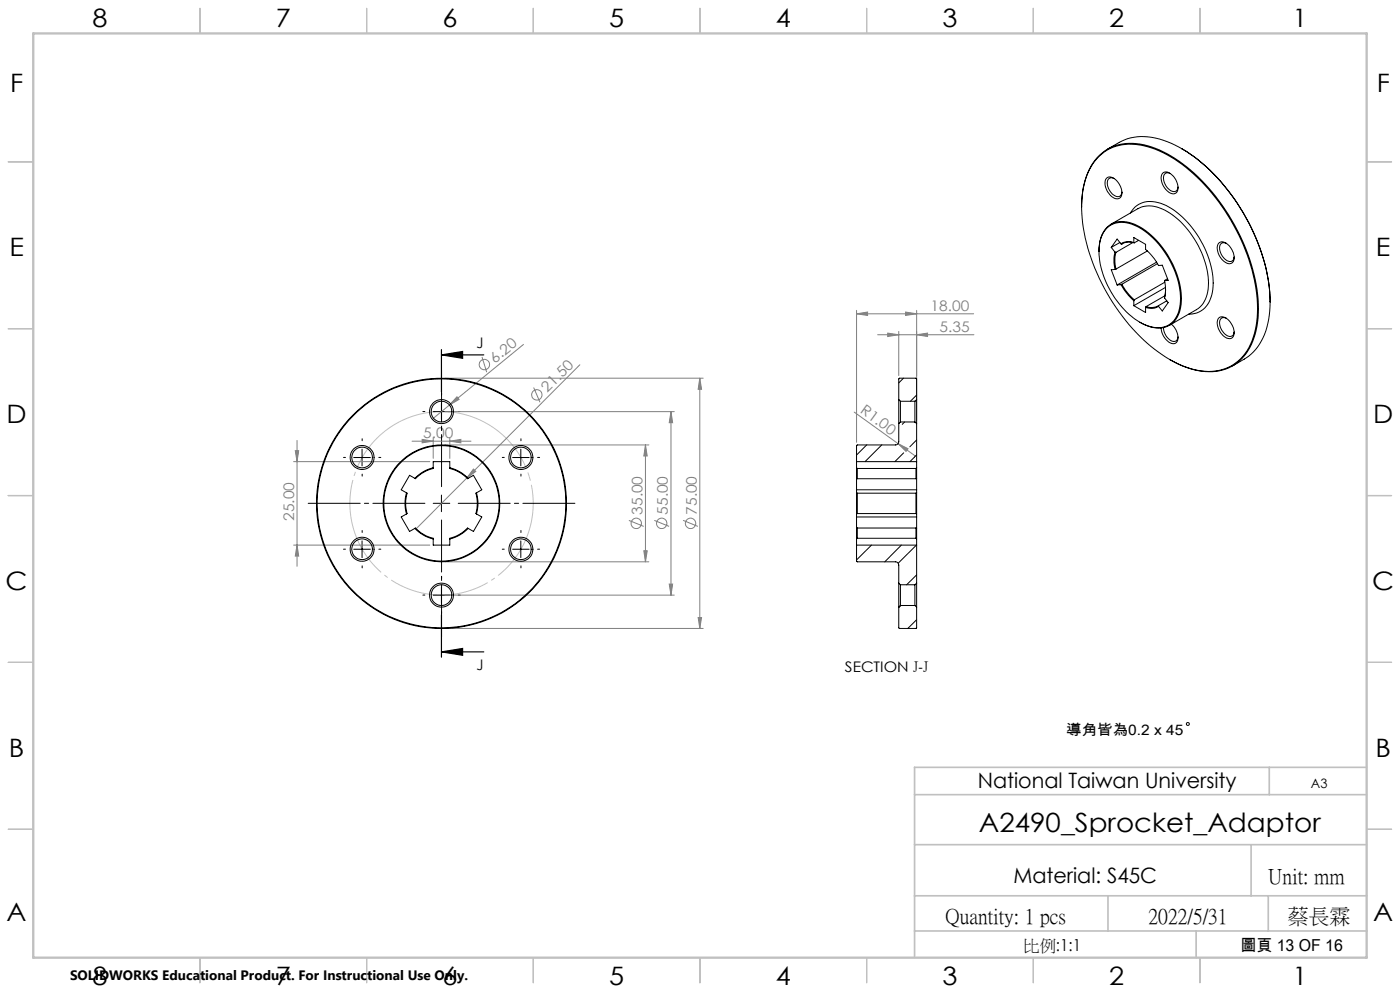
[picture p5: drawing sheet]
<svg xmlns="http://www.w3.org/2000/svg" width="420mm" height="297mm" viewBox="0 0 420 297" stroke-linecap="round" stroke-linejoin="round" font-family="sans-serif">
<g fill="none" stroke="#808080" stroke-width=".3">
<path d="M257 94l3.3-.5v1zM257 93v39.6M257 94h35.1M266.3 99.8l3.3 .5-3.3 .6zM269.6 99.3v13.3M271.7 93.5l3.3 .5-3.3 .5zM275 93v33M133.5 113.3h77.5M137.1 118.9l.6 .8-2.9 1.7zM144.6 107l1.4 4.5M157.1 103.2l-22.3 18.2M160.1 116.1l1.9 4.4"/>
<path d="M174 109.3l-49.2 49.2M209.9 113.3l.6 3.4h-1.1zM209.9 113.3v75M263.3 100.3h28.9M275 100.3l3.3-.5v1.1zM88.1 138.4h40.8M88.6 135.1h1l-.5 3.3zM89.1 132v37.7M123.6 132.2h17.7M126.6 131.7l3.4 .5-3.4 .5zM130 131.2v6.2M133.5 123.4h68.8"/>
<path d="M133.5 133.3h61.2M134.8 121.4l-4.8 3.9M134.9 132.2l3.4-.5v1zM134.9 131.2v6.2M193.6 133.3l.6 3.4h-1.1zM193.6 133.3v35.1M201.3 123.4l.5 3.3h-1zM201.3 123.4v55M256.3 123.5l13.1 9.5M269.4 133l3 1.5-.6 .8zM269.4 133l5.2 3.7M142 140.6l.7 .7-2.6 2z"/>
<path d="M188.7 156l4.4 1.8M196.3 156l4.4 1.8M204.9 156l4.5 1.8M88.1 163.4h40.8M89.1 163.4l.5 3.2h-1zM133.5 178.4h68.8M133.5 168.4h61.2M193.1 165.1h1.1l-.6 3.3zM200.8 175h1l-.5 3.4zM133.5 188.3h77.5M209.4 185.1h1.1l-.6 3.2z"/>
<circle cx="145.3" cy="109.3" r="1.56"/>
<circle cx="161" cy="118.3" r="1.56"/>
<circle cx="190.9" cy="156.8" r="1.55"/>
<circle cx="198.5" cy="156.8" r="1.55"/>
<circle cx="207.2" cy="156.9" r="1.56"/>
</g>
<g fill="none" stroke="#000" stroke-width=".3">
<path d="M106.1 137.1h5M108.6 134.6v5M130 123.4h4.9M132.4 120.9v5M153.8 137.1h4.9M156.2 134.6v5M130 150.8h4.9M132.4 148.4v4.9M106.1 164.6h5M108.6 162.1v5M130 178.4h4.9M132.4 175.9v5"/>
<path d="M153.8 164.6h4.9M156.2 162.1v5"/>
<circle cx="356.4" cy="217" r=".44"/>
</g>
<path d="M132.4 106.4l6.4-1.1v2.1zM132.4 106.4h12.7M132.4 104.8v12.7M132.4 195.4l6.4-1.1v2.1zM132.4 184.3v12.7M132.4 195.4h12.7" fill="none" stroke="#000" stroke-width=".35"/>
<path d="M158.8 142.8a27.5 27.5 0 0 0-46.1-11.1 27.5 27.5 0 0 0 12.6 45.7 27.5 27.5 0 0 0 33.9-33.2l-.4-1.4" fill="none" stroke="#c0c0c0" stroke-width=".3" stroke-dasharray="30.5 1.3 1.3 1.3" stroke-dashoffset="-2.6" stroke-linecap="butt"/>
<path d="M127.5 150.8h-35M132.5 145.8v-35M132.5 155.8v35M137.5 150.8h35" fill="none" stroke="#000" stroke-width=".3" stroke-dasharray="30.5 1.3 1.3 1.3" stroke-dashoffset="14.9"/>
<g fill="none" stroke="#000" stroke-width=".3" stroke-dasharray="30.5 1.3 1.3 1.3">
<path d="M132.5 118.3v-.6M103.6 137.1h-.6M108.6 132.1v-.6M113.6 137.1h.6M127.5 123.3h-.6M132.5 128.3v.6M137.5 123.3h.6M151.3 137.1h-.6M156.3 132.1v-.6M161.3 137.1h.6M108.6 159.6v-.6M108.6 142.1v.6"/>
<path d="M156.3 142.1v.6M156.3 159.6v-.6M103.6 164.6h-.6M108.6 169.6v.6M113.6 164.6h.6M127.5 178.3h-.6M132.5 173.3v-.6M137.5 178.3h.6M151.3 164.6h-.6M156.3 169.6v.6M161.3 164.6h.6M132.5 183.3v.6"/>
</g>
<g fill="none" stroke="#c0c0c0" stroke-width=".35">
<path d="M60 2.5v7.5M110 2.5v7.5M160 2.5v7.5M210 2.5v7.5M260 2.5v7.5M310 2.5v7.5M360 2.5v7.5M2.5 48.5h7.5M410 48.5h7.5M2.5 98.5h7.5M410 98.5h7.5M2.5 148.5h7.5"/>
<path d="M410 148.5h7.5M2.5 198.5h7.5M410 198.5h7.5M2.5 248.5h7.5M410 248.5h7.5M60 287v7.5M110 287v7.5M160 287v7.5M210 287v7.5M260 287v7.5M310 287v7.5M360 287v7.5"/>
</g>
<path d="M274.4 238.2h135.6M380.8 230v8.2M410 230h-135.6v56.9M274.4 253.1h135.6M375.3 253.1v15.4M274.4 279h135.7M274.4 268.5h135.6M332.4 268.5v10.5M358.8 279v8M380.5 268.5v10.5" fill="none" stroke="#c0c0c0" stroke-width=".5"/>
<path d="M10 10h400v277h-400z" fill="none" stroke="#c0c0c0" stroke-width=".7"/>
<path d="M132.4 106.4l6.4-1.1v2.1zM132.4 195.4l6.4-1.1v2.1z" fill="#000"/>
<g fill="#808080">
<path d="M269.4 133l3 1.5-.6 .8z"/>
<path d="M137.1 118.9l.6 .8-2.9 1.7z"/>
<path d="M142 140.6l.7 .7-2.6 2z"/>
<path d="M200.8 175h1l-.5 3.4zM201.3 123.4l.5 3.3h-1z"/>
<path d="M134.9 132.2l3.4-.5v1zM126.6 131.7l3.4 .5-3.4 .5zM275 100.3l3.3-.5v1.1zM266.3 99.8l3.3 .5-3.3 .6zM271.7 93.5l3.3 .5-3.3 .5zM257 94l3.3-.5v1z"/>
<path d="M209.9 113.3l.6 3.4h-1.1zM209.4 185.1h1.1l-.6 3.2zM193.6 133.3l.6 3.4h-1.1zM193.1 165.1h1.1l-.6 3.3zM88.6 135.1h1l-.5 3.3zM89.1 163.4l.5 3.2h-1z"/>
</g>
<g fill="none" stroke="#000" stroke-width=".3">
<path d="M329.8 46.8a14.7 14.7 0 0 1 15.5-2.5 44.7 44.7 0 0 1 21.2 17.5 55.1 55.1 0 0 1 10.7 32 18.9 18.9 0 0 1-6.4 14.9 15.3 15.3 0 0 1-15 1.3 45.7 45.7 0 0 1-21-17.9 56.4 56.4 0 0 1-10.3-30.7 20.5 20.5 0 0 1 5.3-14.6zM332 53.4a2.48 2.48 0 0 1 3.4 1.2 3.7 3.7 0 0 1 .5 4.8 2.69 2.69 0 0 1-3.3-1.5 3.9 3.9 0 0 1-.6-4.5zM332.2 44.7l3.6-2a16.3 16.3 0 0 1 14.3-.3 48.2 48.2 0 0 1 22 20 56 56 0 0 1 8.9 28.1M334.2 53.5a1.41 1.41 0 0 0-1.6 .1 1.41 1.41 0 0 0-.4 1.6 4 4 0 0 0 3.5 3.7l.6-.5 .3-.8M348.9 51.9a2.13 2.13 0 0 1 3 .8 4.4 4.4 0 0 1 1.1 5 2.27 2.27 0 0 1-3.3-.9 4.1 4.1 0 0 1-.8-4.9zM351 52a1.37 1.37 0 0 0-1.6 .1 1.37 1.37 0 0 0-.3 1.7 3.9 3.9 0 0 0 3.4 3.6l.7-.5 .2-.8M354.5 44.6a56.5 56.5 0 0 1 22.8 28.1 49.1 49.1 0 0 1 3.7 17.8M324.5 62.1a21.4 21.4 0 0 1 5.3-15.6 14.9 14.9 0 0 1 15.6-2.5 45.3 45.3 0 0 1 21.3 17.6 55.7 55.7 0 0 1 10.8 32.2 19.7 19.7 0 0 1-5.7 14.4 15.3 15.3 0 0 1-15.8 1.9l-5.1-2.4M329.7 75.4a8.5 8.5 0 0 1 4.2-8.5 10.8 10.8 0 0 1 10.6 2.8 26.7 26.7 0 0 1 9.8 21.6 6.9 6.9 0 0 1-6.7 7 11.8 11.8 0 0 1-5.7-1.7M332.2 68.2a7.6 7.6 0 0 1 8.9-.3 26.2 26.2 0 0 1 12.9 23.4 6.8 6.8 0 0 1-8.1 6.8 20.9 20.9 0 0 1-12.6-10.7 21.7 21.7 0 0 1-3.2-15.4l.8-2.2zM333.3 67.2l8.1-4.7a8.5 8.5 0 0 1 8.8 .9 27.1 27.1 0 0 1 12.3 22.3 8.4 8.4 0 0 1-3.6 7.1l-8.1 4.7M333.4 74.2l1.1 1.4"/>
<path d="M334.5 75.6a10.7 10.7 0 0 0 0 5.1M334.5 75.6h.3M334.8 75.6a10 10 0 0 0 0 5M336 72.7l-2.6 1.5M336.3 73.1l-1.2-1.5-1.7 2.6M336.3 73.1h.2M336.8 73l-.3 .1M339.1 63.8a7 7 0 0 1 9.1-2.9 26 26 0 0 1 13.7 14.6 18.6 18.6 0 0 1 .8 15.1 6.5 6.5 0 0 1-6.1 3.6M339.9 72.7l-5.1 2.9M340.1 72.7v-1.5l3.6 2v1.6a17.2 17.2 0 0 1 3.9 4.8l1.1-.1 1.7 4.5-1 .1M340.1 72.7a4.6 4.6 0 0 0-3.8 .4M340.1 72.7l.2 .1"/>
<path d="M340.3 72.8a4.6 4.6 0 0 0-3.8 .3M341.6 72l-1.3 .8M344.2 75.2l-9.4 5.4M347 78.6l-11.9 6.8M347.2 79l-10.7 6.2M365.7 72.8a2.48 2.48 0 0 1 3.3 1.2 3.7 3.7 0 0 1 .6 4.8 2.74 2.74 0 0 1-3.4-1.5 3.9 3.9 0 0 1-.5-4.5zM367.9 73a1.39 1.39 0 0 0-1.7 .1 1.39 1.39 0 0 0-.3 1.6 4 4 0 0 0 3.5 3.6l.6-.5 .2-.8M334.5 80.7l-1.1 .2 1.7 4.5M334.8 80.6l-.3 .1M336.3 85.3a19 19 0 0 0 3.8 4.8M336.3 85.3l-1.2 .1M336.5 85.2a17 17 0 0 0 3.8 4.6"/>
<path d="M336.5 85.2l-.2 .1M340.1 90.1v1.5M340.1 91.6l3.6 2.1v-1.6M340.3 89.8l-.2 .3M343.8 91.9l-.1 .2M347.6 91.8a4.4 4.4 0 0 1-3.9 .3M347.6 91.6a4.5 4.5 0 0 1-3.8 .3M347.6 91.6v.2M349 98.2a4.2 4.2 0 0 0 3.2 4.1l.8-.3 .4-1M349.4 84.1a10.6 10.6 0 0 1 0 5.2M349.4 89.3l1 1.4-1.7 2.5-1.1-1.4M349.4 84.6l-9.1 5.2"/>
<path d="M349.5 88.6l-5.7 3.3M349.6 86.1l-9.5 5.5M349.7 86.8l-.3 2.5M350 90.2l-2.4 1.4M350.3 83.5l-.9 .6M351.4 97.2a4.7 4.7 0 0 1 1.6 5.4 2.27 2.27 0 0 1-3.3-.9 5.6 5.6 0 0 1-1.4-3.4M365.7 95.2a2.69 2.69 0 0 1 3.6 1.7 3.5 3.5 0 0 1 .3 4.4 3.3 3.3 0 0 1-3.9-2.5 3.3 3.3 0 0 1 0-3.6zM367.9 95.4a1.39 1.39 0 0 0-1.7 .1 1.39 1.39 0 0 0-.3 1.7 4.2 4.2 0 0 0 3.2 3.7l.8-.4 .3-1M381 90.5a20.5 20.5 0 0 1-5.7 15.6l-2 1.5-3.6 2.1M269.6 119.8v7.2M269.6 119.8v-6.2l.2-.3h5l.2 .3v6.2M269.6 119.8l.5 .5"/>
<path d="M271 113.3l-1.4 1.5M275 118.4l-1.9 1.9M275 119.8v7.2M275 119.8l-.5 .5M257 138.4h18M260 133.3l-3 3.1M264.5 133.3l-5 5.1M269.6 127v5.4a.96 .96 0 0 1-1 .9h-11.4l-.2 .3v6.6M270.1 120.3v6.2M270.1 120.3h4.4M270.1 126.5h4.4M270.1 126.5l-.5 .5"/>
<path d="M271.1 135.7l-2.6 2.7M271.4 126.5l-.7 .7M274.3 137.1l-1.3 1.3M274.5 120.3v6.2M274.5 126.5l.5 .5M275 131.9l-2.1 2M275 136.3l-.6 .6M275 127v13.2M122 147.7a11.1 11.1 0 0 0 0 6.3M122 147.7l.1 .1a11.2 11.2 0 0 0 0 6.1l-.1 .1M122 154l-1.6 .9 2.5 4.4 1.6-.9M124.5 158.4a11.2 11.2 0 0 0 5.5 3.1"/>
<path d="M124.5 143.4l.1 .1a11.1 11.1 0 0 1 5.4-3.1v-2h4.9v2a11.1 11.1 0 0 1 5.4 3.1l.1-.1M124.5 158.4l.1-.1a11.1 11.1 0 0 0 5.4 3v2.1h4.9v-2.1a11.1 11.1 0 0 0 5.4-3l.1 .1M124.5 143.4l-1.6-1-2.5 4.4 1.6 .9M130 140.2a11.2 11.2 0 0 0-5.5 3.2M134.9 140.2a11.2 11.2 0 0 1 5.5 3.2M140.4 158.4a11.2 11.2 0 0 1-5.5 3.1M140.4 143.4l1.6-1 2.5 4.4-1.6 .9M142.9 147.7a11.1 11.1 0 0 1 0 6.3M142.9 147.7l-.1 .1a11.2 11.2 0 0 1 0 6.1l.1 .1M142.9 154l1.6 .9-2.5 4.4-1.6-.9M257 140.2v3.2M257 158.4v3.1"/>
<path d="M257 147.7v6.3M257 143.4v4.3M257 154v4.4M257 140.2l.2 .2M257 143.4l.2 .1M257 154.9h18M257 146.8h18M257 147.7l.2 .1M257.2 140.4v3.1M257.2 158.3v3M257.2 147.8v6.1M257.2 140.4h17.6"/>
<path d="M257.2 143.5h17.6M257.2 158.3l-.2 .1M257.2 158.3h17.6M257.2 153.9l-.2 .1M257.2 153.9h17.6M257.2 147.8h17.6M274.8 140.4v3.1M274.8 158.3v3M274.8 147.8v6.1M274.8 158.3l.2 .1M274.8 153.9l.2 .1M275 140.2v3.2"/>
<path d="M275 158.4v3.1M275 147.7v6.3M275 143.4v4.3M275 154v4.4M275 140.2l-.2 .2M275 143.4l-.2 .1M275 147.7l-.2 .1M257 161.5v6.7l.2 .2h11.4a.96 .96 0 0 1 1 1v5.4M257 163.4h18M257.2 161.3l-.2 .2M257.2 161.3h17.6M261.4 163.4l-4.4 4.4"/>
<path d="M269.6 174.8v7.2M269.6 174.8l.5 .5M270.1 175.3v6.2M270.1 175.3h4.4M270.4 163.4l-5 5M274.5 175.3v6.2M274.8 161.3l.2 .2M274.9 163.4l-5.4 5.4M275 172.3l-3 3M275 174.8v7.2M275 161.5v13.3M275 174.8l-.5 .5"/>
<path d="M269.6 182v6.2l.2 .1h5l.2-.1v-6.2M270.1 181.5h4.4M270.1 181.5l-.5 .5M270.3 181.5l-.7 .6M274.5 181.5l.5 .5M275 185.7l-2.7 2.6"/>
<circle cx="108.6" cy="137.1" r="3.1"/>
<circle cx="108.6" cy="137.1" r="3.6"/>
<circle cx="132.4" cy="123.4" r="3.6"/>
<circle cx="132.4" cy="123.4" r="3.1"/>
<circle cx="156.3" cy="137.1" r="3.1"/>
<circle cx="156.3" cy="137.1" r="3.6"/>
<circle cx="132.4" cy="150.9" r="17.5"/>
<circle cx="132.4" cy="150.9" r="37.5"/>
<circle cx="132.5" cy="150.9" r="17.3"/>
<circle cx="132.5" cy="150.9" r="37.3"/>
<circle cx="108.6" cy="164.6" r="3.6"/>
<circle cx="108.6" cy="164.6" r="3.1"/>
<circle cx="132.4" cy="178.4" r="3.6"/>
<circle cx="132.4" cy="178.4" r="3.1"/>
<circle cx="156.3" cy="164.6" r="3.1"/>
<circle cx="156.3" cy="164.6" r="3.6"/>
</g>
<text font-size="7.9" x="293.7" y="249.3">A2490_Sprocket_Adaptor</text>
<g font-size="7.6">
<text x="27.7" y="8.2">8</text>
<text x="82.7" y="8.2">7</text>
<text x="132.7" y="8.2">6</text>
<text x="182.7" y="8.2">5</text>
<text x="232.7" y="8.2">4</text>
<text x="282.7" y="8.2">3</text>
<text x="332.7" y="8.2">2</text>
<text x="387.7" y="8.2">1</text>
<text x="3" y="27.5">F</text>
<text x="413" y="27.5">F</text>
<text x="2.8" y="76.7">E</text>
<text x="412.8" y="76.7">E</text>
<text x="2" y="126.7">D</text>
<text x="412" y="126.7">D</text>
<text x="1.7" y="176.7">C</text>
<text x="411.7" y="176.7">C</text>
<text x="2.7" y="226.7">B</text>
<text x="412.7" y="226.7">B</text>
<text x="2" y="276">A</text>
<text x="412" y="276">A</text>
<text x="27.7" y="295.2">8</text>
<text x="82.7" y="295.2">7</text>
<text x="132.7" y="295.2">6</text>
<text x="182.7" y="295.2">5</text>
<text x="232.7" y="295.2">4</text>
<text x="282.7" y="295.2">3</text>
<text x="332.7" y="295.2">2</text>
<text x="387.7" y="295.2">1</text>
</g>
<g font-size="6.3">
<text x="293.3" y="236.3">National Taiwan University</text>
<text x="304" y="264.7">Material: S45C</text>
<text x="380.5" y="264.6">Unit: mm</text>
<text x="283.7" y="276.6">Quantity: 1 pcs</text>
<text x="344.6" y="276.6">2022/5/31</text>
<text x="386.3" y="276.6">蔡長霖</text>
</g>
<g font-size="4.9">
<text x="307" y="285">比例:1:1</text>
<text x="372.1" y="285.1">圖頁 13 OF 16</text>
</g>
<g font-size="4.4" fill="#808080">
<text x="279.2" y="93.1">18.00</text>
<text x="281.9" y="99.5">5.35</text>
<text x="148.5" y="109.1" transform="rotate(-39 148.5 109.1)">6.20</text>
<text x="164.2" y="117.8" transform="rotate(-45 164.2 117.8)">21.50</text>
<text x="257.8" y="123.5" transform="rotate(36 257.8 123.5)">R1.00</text>
<text x="126.9" y="131.3">5.00</text>
<text x="192.7" y="154.3" transform="rotate(-90 192.7 154.3)">35.00</text>
<text x="200.4" y="154.3" transform="rotate(-90 200.4 154.3)">55.00</text>
<text x="209" y="154.3" transform="rotate(-90 209 154.3)">75.00</text>
<text x="88.2" y="156.1" transform="rotate(-90 88.2 156.1)">25.00</text>
</g>
<g font-size="4.4">
<text x="142.9" y="104.4">J</text>
<text x="142.9" y="200.8">J</text>
<text x="253.5" y="201.4">SECTION J-J</text>
<text x="319.9" y="220.2">導角皆為0.2 x 45</text>
</g>
<text font-size="4.1" x="21" y="293.7">SOLIDWORKS Educational Product. For Instructional Use Only.</text>
<text font-size="3.9" x="393.3" y="236.2">A3</text>
</svg>
